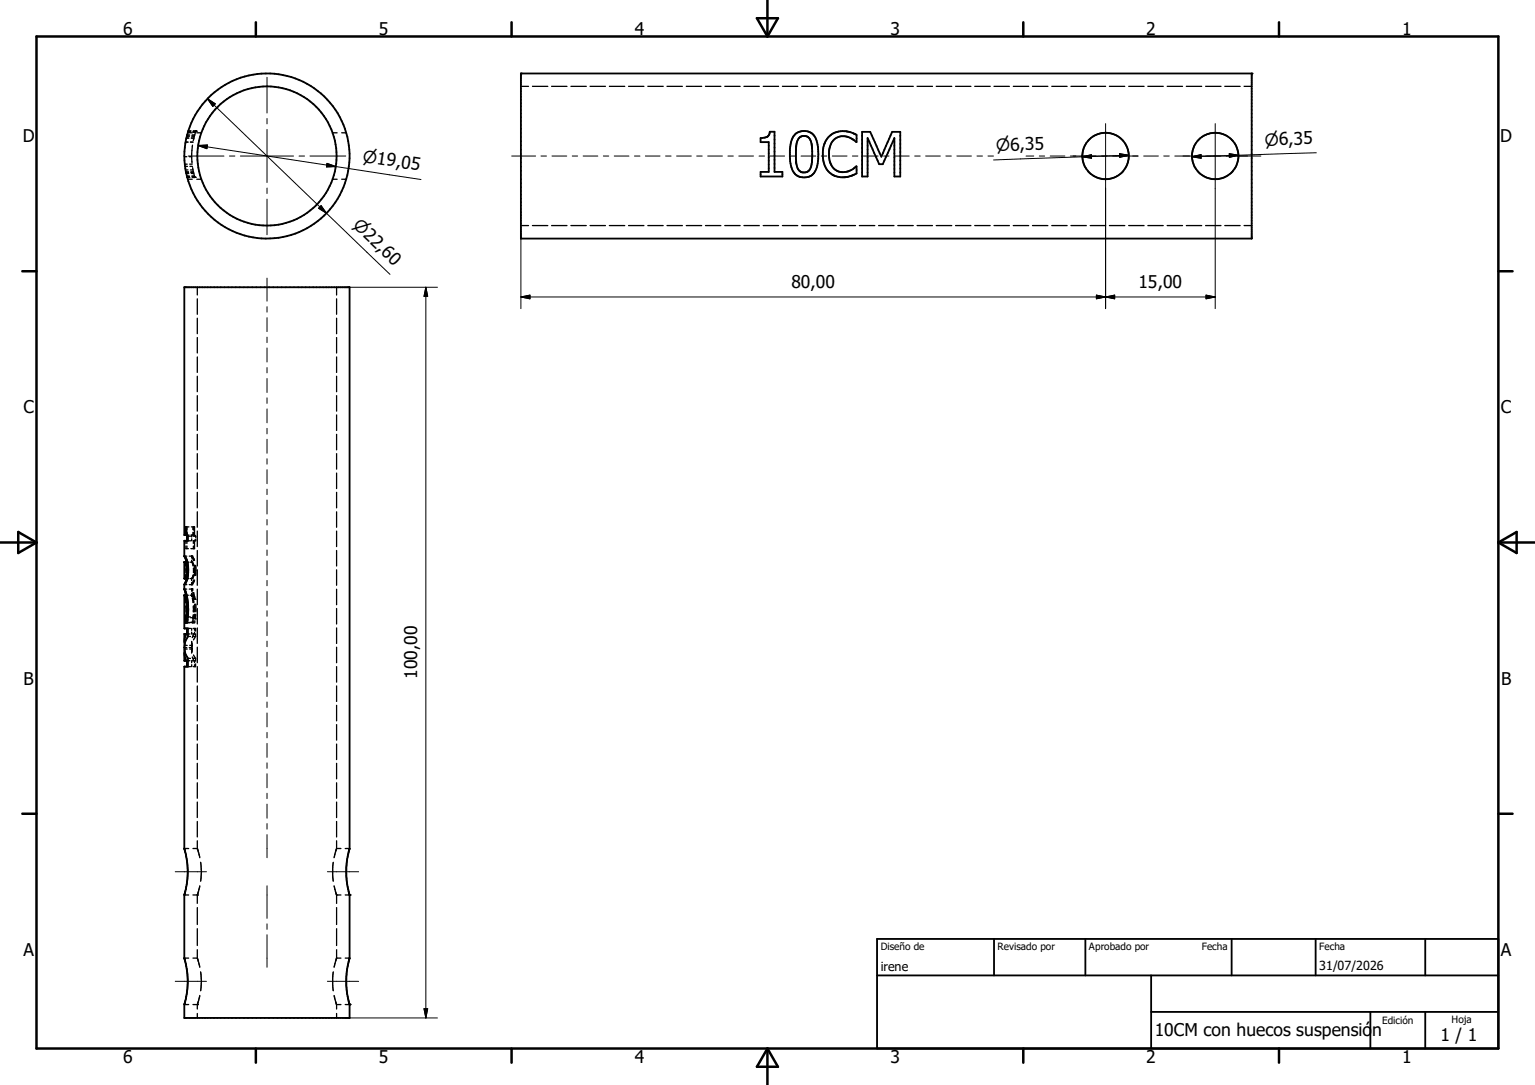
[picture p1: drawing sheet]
<svg xmlns="http://www.w3.org/2000/svg" width="297mm" height="210mm" viewBox="0 0 297 210" stroke-linecap="round" stroke-linejoin="round" font-family="sans-serif">
<g fill="none" stroke="#000" stroke-width=".25">
<path d="M100.8 16.7h1.5M103 16.7h3M106.7 16.7h3M110.5 16.7h2.9M114.2 16.7h2.9M117.9 16.7h3M121.6 16.7h3M125.4 16.7h2.9M129.1 16.7h2.9M132.8 16.7h3M136.5 16.7h3M140.2 16.7h3"/>
<path d="M143.9 16.7h3M147.7 16.7h3M151.4 16.7h3M155.1 16.7h3M158.8 16.7h3M162.6 16.7h2.9M166.3 16.7h3M170 16.7h3M173.7 16.7h3M177.4 16.7h3M181.2 16.7h3M184.9 16.7h3"/>
<path d="M188.6 16.7h3M192.3 16.7h3M196.1 16.7h2.9M199.8 16.7h2.9M203.5 16.7h3M207.2 16.7h3M211 16.7h2.9M214.7 16.7h2.9M218.4 16.7h3M222.1 16.7h3M225.8 16.7h3M229.5 16.7h3"/>
<path d="M233.3 16.7h3M237 16.7h3M240.7 16.7h1.5M35.7 30.3h.4M35.8 31.8h.4M35.8 32.2h.5M35.9 27.5h.5M35.9 32.9h.5M36 33.3h.4M36 33.4h.5M36 33.3h.5M36 26.7h.5"/>
<path d="M36 33.6h.5M36.1 26.3h.5M36.1 26.4h.5M36.1 34.1h.5M36.2 34.2h.5M36.2 26.1h.5M36.2 34.3h.5M36.3 25.7h.9M36.3 34.7h.9M36.3 25.6h.5M36.4 25.5h.5M36.4 25.3h.5"/>
<path d="M36.6 30.3h.5M36.7 31.8h.5M36.8 32.2h.4M36.9 27.5h.4M36.9 32.9h.4M36.9 33.3h.5M37 33.4h.4M37 33.3h.4M37 33.6h.5M37 26.7h.5M37.1 26.4h.5M37.1 26.3h.5"/>
<path d="M37.1 34.1h.5M37.2 34.2h.4M37.2 26.1h.5M37.2 34.3h.5M37.2 28.1l-.1 1.7 .1 1.8M37.3 32.5l.3 1.7M37.3 25.6h.5M37.4 25.5h.4M37.4 25.3l.5 .1M37.6 34.2h.1M37.7 34.3h.1M37.8 25.5l-.4 1.7"/>
<path d="M37.9 25.5h-.1M37.9 25.4h.1M38.1 25.7h.9M38.1 34.7h.9M64.4 25.7h.8M64.4 34.7h.8M66.1 25.7h.9M66.1 34.7h.9M38.2 55.6v1.5M38.2 57.8v3M65.1 55.6v1.5M65.1 57.8v3"/>
<path d="M100.8 43.7h1.5M103 43.7h3M106.7 43.7h3M110.5 43.7h2.9M114.2 43.7h2.9M117.9 43.7h3M121.6 43.7h3M125.4 43.7h2.9M129.1 43.7h2.9M132.8 43.7h3M136.5 43.7h3M140.2 43.7h3"/>
<path d="M143.9 43.7h3M147.7 43.7h3M151.4 43.7h3M155.1 43.7h3M158.8 43.7h3M162.6 43.7h2.9M166.3 43.7h3M170 43.7h3M173.7 43.7h3M177.4 43.7h3M181.2 43.7h3M184.9 43.7h3"/>
<path d="M188.6 43.7h3M192.3 43.7h3M196.1 43.7h2.9M199.8 43.7h2.9M203.5 43.7h3M207.2 43.7h3M211 43.7h2.9M214.7 43.7h2.9M218.4 43.7h3M222.1 43.7h3M225.8 43.7h3M229.5 43.7h3"/>
<path d="M233.3 43.7h3M237 43.7h3M240.7 43.7h1.5M38.2 61.6v3M38.2 65.3v3M38.2 69.1v3M38.2 72.8v3M38.2 76.6v3M65.1 61.6v3M65.1 65.3v3M65.1 69.1v3M65.1 72.8v3"/>
<path d="M65.1 76.6v3M38.2 80.3v3M38.2 84.1v3M38.2 87.8v3M38.2 91.6v3M38.2 95.3v3M38.2 99.1v3M65.1 80.3v3M65.1 84.1v3M65.1 87.8v3M65.1 91.6v3M65.1 95.3v3"/>
<path d="M65.1 99.1v3M35.7 108.8v.1M35.7 115.2h.1M35.7 115.3v.1M35.7 113.2h.4M35.7 107.6h.4M35.7 114h.4M35.7 111.9v.1M35.7 108.9h.1M35.7 111.9h.1M35.7 115.5h.1M35.8 115.8l.1 .8"/>
<path d="M35.8 109h.1M35.8 109l.1 .5M35.9 119.6v.3M35.9 119.6h.5M35.9 111.3l-.1 .5M35.9 109.5h.1M35.9 119v.6M36 102v.5M36 103.1v.5M36 104.7v.5M36 105.7v.5h.4M36 117.3v1.1"/>
<path d="M36 115.2l.1 .9M36 110v.8M36.1 102h.5M36.1 108.8l.1 .6M36.1 115.2h.3M36.1 119.4h.1M36.1 119.4v.4M36.2 111.5l-.1 .5M36.2 103.1v.5h.4M36.2 102v.5M36.2 104.7v.5M36.2 105.7v.5"/>
<path d="M36.2 117h.1M36.2 117v1.4M36.2 118.9l-.1 .5M36.2 109.9v1M36.3 112h.3M36.3 108.8h.3M36.3 119.4h.5M36.4 103.8h.5M36.4 104.7h.5M36.6 113.2h.5M36.6 107.6h.5M36.6 114h.5"/>
<path d="M36.8 115.2h.3M36.8 108.8h.3M36.9 119.6h.4M36.9 106.2h.6M37 102h.5v.6M37.1 113.2h.1M37.1 108.8h.1M37.1 114h.1M37.1 115.2h.1M37.1 103.6v.3M37.1 104.3v.4M37.1 107.6v.4"/>
<path d="M37.1 108.4v.4M37.1 112v.4M37.1 112.8v.4M37.1 114v.4M37.1 114.8v.4M37.1 115.2v.1M37.1 107.7l.4 .8M37.1 114.1l.1 .3M37.1 107.6h.1M37.1 112h-.3M37.1 108.8l.1 .1M37.1 115.2v.3"/>
<path d="M37.1 115.3l.1 .1M37.1 107.7h.1M37.1 114.1h.1M37.1 115.5h.1M37.2 107.7l.4 .8M37.2 111.9l-.1 .1M37.2 111.9h-.1M37.2 108.9h.1M37.2 114.2l.1 .2M37.2 111.9h.1M37.2 109l.2 .5M37.2 115.8l.2 .8"/>
<path d="M37.3 114.7h.1M37.3 115.7h.1M37.3 114.7l.3 1.3M37.3 109l.2 .5M37.3 115.7l.2 .9M37.3 102v.5M37.3 103.1v.5M37.3 119.4h.5M37.3 119.6v.3M37.4 116.6h.1M37.4 103.8h.5M37.4 111.3l-.2 .5"/>
<path d="M37.4 119l-.1 .6M37.4 102v.5M37.4 103.1v.5h-.4M37.4 104.7v.5M37.4 105.7v.5M37.4 117.3v1.1M37.4 110.8h.1M37.4 110v.8M37.4 114.7l.3 1.3M37.5 112.3h.1M37.5 112.3l-.4 .8M37.5 111.3l-.2 .5"/>
<path d="M37.5 111.3h.1M37.6 119l-.2 .8M37.6 103.3v.2M37.6 102v1.7M37.6 110v.8M37.6 117.3v1.1M37.6 112.4l-.5 .8M37.6 103.5l.3 .3M37.6 104.5v1.7M37.6 118.9v.9M37.6 109.5v1.9M37.6 116.9l.1 1.5"/>
<path d="M37.7 116h.1M37.8 119.8h.1M37.8 119.4v.4M37.8 109.4v2M37.9 103.8v.3M37.9 104.4v.3h-.5M37.9 116.9v.1M37.9 117v1.4M37.9 118.9l-.1 .5M38.2 102.8v3M38.2 106.6v3M38.2 110.3v3"/>
<path d="M38.2 114.1v2.9M38.2 117.8v3M65.1 102.8v3M65.1 106.6v3M65.1 110.3v3M65.1 114.1v2.9M65.1 117.8v3M35.7 125.4h.1M35.7 125.3h.1M35.7 125.3l.4 .1M35.7 124.7v.1M35.7 125.8v.1"/>
<path d="M35.7 124.9h.1M35.8 124.9h.4M35.8 124.9v.3M35.8 125.4v.2M35.8 125.6h.4M35.8 125.6l-.1 .1M35.8 120.5l.1 .1M35.8 120.5h.8M35.8 120.2h.1M35.8 120.2v.3M36.1 120.2l-.1 .4M36.2 120.6h.5"/>
<path d="M36.4 122.7h.4M36.4 127.9h.4M36.4 121.6h.5M36.4 123.2h.5M36.4 127.4h.5M36.4 129h.5M36.6 125.4h.5M36.7 124.9h.5M36.7 125.6h.5M36.8 120.5h.5M37.1 121.6v.4M37.1 122.4v.3"/>
<path d="M37.1 124.2v.4M37.1 124.9v.4M37.1 125.4v.3M37.1 126v.4M37.1 127.9v.4M37.1 128.7v.3M37.1 125.4l.1 .7M37.1 124.3v.3M37.1 124.6l.1 .3M37.1 122.7h.4l-.3 .7M37.2 124.6l-.1 .8M37.2 124.9v.3"/>
<path d="M37.2 125.4v.2M37.2 125.6l-.1 .7M37.2 127.2l.3 .7h-.4M37.3 120.2l-.1 .4M37.3 120.5v.1M37.4 121.6h.4v.6M37.4 123.2h.4M37.4 127.4h.4M37.4 120.1l-.1 .4M37.4 126.8l.4 .6M37.5 120.2v.4M37.6 127.9v.4"/>
<path d="M37.6 121.6v.4M37.6 122.4v.3M37.6 128.7v.3M37.7 120.2v.4h-.5M37.8 122.7v.5M37.8 127.4v.6M37.8 128.5v.5h-.4M37.8 123.2l-.4 .7M38.2 121.5v3M38.2 125.3v3M38.2 129v3M38.2 132.8v3"/>
<path d="M38.2 136.5v3M65.1 121.5v3M65.1 125.3v3M65.1 129v3M65.1 132.8v3M65.1 136.5v3M38.2 140.3v3M38.2 144v3M38.2 147.8v3M38.2 151.5v3M38.2 155.3v2.9M38.2 159v3"/>
<path d="M65.1 140.3v3M65.1 144v3M65.1 147.8v3M65.1 151.5v3M65.1 155.3v2.9M65.1 159v3M35.7 164.2h.8M35.7 173.2h.8M37.3 173.2h.9M38.2 173.2h.1M38.2 162.7v1.5h-.9M38.2 173.2v1.7"/>
<path d="M38.2 175.7v3.3M38.2 179.8v3.2M38.2 164.3l.5 1.7M38.2 173.1v.1M38.2 173.1h.1M38.7 171.5l-.5 1.6M38.8 166.9l.2 1.6-.2 2.1M64.5 166.9l-.1 1.2 .1 2.5M64.6 171.5l.5 1.7M65.1 173.2h.1M65.1 162.7v1.6l-.5 1.7M65.1 173.2v1.7"/>
<path d="M65.1 175.7v3.3M65.1 179.8v3.2M65.1 164.2h.9M65.1 173.2h.9M66.8 164.2h.8M66.8 173.2h.8M35.7 185.5h.8M35.7 194.4h.8M37.3 194.4h.9M38.2 194.4h.1M38.2 183.8v1.7h-.9M38.2 194.4v.9"/>
<path d="M38.2 196.2v.8M38.2 185.5l.5 1.7M38.7 192.7l-.5 1.7M38.8 188.1l.2 1.6-.2 2.1M64.5 188.1l-.1 1.2 .1 2.5M64.6 192.7l.5 1.7v.9M65.1 183.8v1.8l-.5 1.6M65.1 196.2v.8M65.1 185.5h.9M65.1 194.4h.9M66.8 185.5h.8M66.8 194.4h.8"/>
</g>
<g fill="none" stroke="#000" stroke-width=".36">
<path d="M100.8 14.2h141.4v32h-141.4zM147.2 26.7l.7-.1a1.11 1.11 0 0 0 1-1.1h1v7.8h1.5v.9h-4.2v-.9h1.5v-5.8h-1.5zM153.9 25.9a2.62 2.62 0 0 1 2.8-.3 2.62 2.62 0 0 1 1.5 2.4l.1 .9a6.3 6.3 0 0 1-1.1 5 2.64 2.64 0 0 1-2.8 .2 2.64 2.64 0 0 1-1.4-2.5 11.2 11.2 0 0 1 0-3.9 3.3 3.3 0 0 1 .9-1.8zM154.7 26.6a1.47 1.47 0 0 1 1.6-.1 1.47 1.47 0 0 1 .8 1.4l.1 2.6a2.91 2.91 0 0 1-1 2.8l-.9 .1a2.08 2.08 0 0 1-1.3-2.4l.1-2.8a2.59 2.59 0 0 1 .6-1.6zM160.6 26.3a4.5 4.5 0 0 1 4.8-.4l.3 .2v1.4a3.1 3.1 0 0 0-4.7 0l-.5 1.3-.1 1.4a2.8 2.8 0 0 0 3.3 3.1l1-.4 1-.7v1.4l-1.9 .7a4.4 4.4 0 0 1-2.3-.2 3.9 3.9 0 0 1-2.3-3.9 5.3 5.3 0 0 1 .4-2.5zM166.8 25.5h1.6l2.1 4.8 2.1-4.8h1.6v8.7h-1.1v-7.5l-2.3 5.1h-.7l-2.2-5.1v7.5h-1.1zM35.7 113.2v.9M35.7 115.2v6.4h.7a3.9 3.9 0 0 1-.6 2.6 3.5 3.5 0 0 0 .6 3.2v1.6h-.7v35.2l.4 2 .2 2.1-.1 2.6-.5 2.2M35.7 107.6v.1M35.7 112h.1M35.7 113.1v.1M35.7 114.1l.3 1.1"/>
<path d="M35.7 107.7l.4 1.1M35.7 112h.6M35.7 114.1h.1M35.7 114v.1M35.7 115.2h.4M35.7 114.1l.2 .4a13.3 13.3 0 0 1 .3 6.1l-.3-.1M35.7 108.8h.1M35.7 115.2v.1M35.7 107.7a3.2 3.2 0 0 1 .7 2.3v.7a3.7 3.7 0 0 1-.7 2.5M35.7 113.1h.1M35.7 108.8l.1 .1M35.7 115.3h.1"/>
<path d="M35.8 111.9h.1M35.8 115.3l.3 2.3-.2 2.9M35.8 108.9l.3 .6v1.3l-.1 .8-.3 .4M35.9 103.6v-1.6h.2l.1 1.6M36.1 112l-.4 1.1M36.2 103.6h-.5v-48h31.9v108.6M36.2 103.6v1.1M36.2 103.6l.2 .2v.9h-.7v2.9M36.3 108.8h-.6v3.2M35.7 126.3v1.6h.7M35.7 125.9v1l.3 1M35.9 120.5h.3"/>
<path d="M36 122.7l-.3 1v1M36.2 121.6v1.1M36.2 127.9v1.1M36.4 122.7h-.7v1.5M35.7 173.1v12.4M35.7 173.1h.1M67.6 164.3l-.3 1.3a15.3 15.3 0 0 0-.3 4.2l.2 1.5 .4 1.9v12.3l-.3 1.3a15.3 15.3 0 0 0-.3 4.2l.6 3.4M67.6 164.3h.1M35.7 194.4v2.6h31.9v-2.6M35.7 185.5l.4 2 .2 2-.1 2.6-.5 2.3M67.6 194.4h.1M169.7 188.8h120.2"/>
<path d="M169.7 181.7h120.2v21.3h-120.2zM192.3 181.7v7.1M210 181.7v7.1M222.7 195.9h67.2M222.7 188.8v14.2M238.3 181.7v7.1M254.6 181.7v7.1M265.2 195.9v7.1M275.8 181.7v7.1M275.8 195.9v7.1"/>
<circle cx="51.6" cy="30.2" r="16"/>
<circle cx="51.7" cy="30.2" r="13.5"/>
<circle cx="213.9" cy="30.2" r="4.5"/>
<circle cx="235.1" cy="30.2" r="4.5"/>
</g>
<g fill="#000">
<circle cx="100.8" cy="14.2" r=".18"/>
<circle cx="242.2" cy="14.2" r=".18"/>
<circle cx="35.7" cy="108.8" r=".18"/>
<circle cx="35.8" cy="108.9" r=".18"/>
<circle cx="35.8" cy="111.9" r=".18"/>
<circle cx="67.6" cy="173.2" r=".18"/>
<circle cx="67.6" cy="194.4" r=".18"/>
</g>
<g fill="none" stroke="#000" stroke-width=".48">
<path d="M7.1 7.1h282.8v195.9h-282.8zM49.5 4.3v2.8M99 4.3v2.8M146.5 3.5h4l-2 3.6zM148.5 0v7.1M198 4.3v2.8M247.5 4.3v2.8M4.3 52.5h2.8M289.9 52.5h2.8M0 105h7.1M3.5 103l3.6 2-3.6 2zM289.9 105h7.1"/>
<path d="M289.9 105l3.6-2v4zM4.3 157.5h2.8M289.9 157.5h2.8M49.5 203v2.7M99 203v2.7M148.5 203v7M148.5 203l2 3.5h-4zM198 203v2.7M247.5 203v2.7"/>
</g>
<g fill="none" stroke="#000" stroke-width=".19">
<path d="M40.1 19.1l23.1 22.2M40.1 19.1l1.6 1-.5 .5zM51.7 15v6.9M36.4 30.2h6.9M38.3 28.2l26.7 4M38.3 28.2l1.8-.1-.1 .7zM44.4 30.2h1M46.5 30.2h10.3M51.7 22.9v1.1M51.7 25v10.3M51.7 36.4v1.1M51.7 38.5v6.9"/>
<path d="M57.9 30.2h1M60 30.2h6.9M62.1 39.8l1.1 1.5-1.6-1zM63.3 31.6l1.7 .6-1.8 .1zM65 32.2l16.5 2.5M99 30.2h4.6M104.7 30.2h1M106.8 30.2h2.9M110.7 30.2h1.1M112.8 30.2h2.9M116.7 30.2h1.1M118.8 30.2h2.9"/>
<path d="M122.8 30.2h1M124.9 30.2h2.8M128.8 30.2h1M130.9 30.2h2.9M134.8 30.2h1.1M136.9 30.2h2.9M140.8 30.2h1.1M143 30.2h2.8M146.9 30.2h1M149 30.2h2.8M152.9 30.2h1.1M155 30.2h2.8"/>
<path d="M158.9 30.2h1.1M161 30.2h2.9M164.9 30.2h1.1M167.1 30.2h2.8M171 30.2h1M173.1 30.2h2.8M177 30.2h1.1M179.1 30.2h2.8M183 30.2h1.1M185.1 30.2h2.9M189 30.2h1.1M191.2 30.2h1"/>
<path d="M198.5 30.2h1.5M201.1 30.2h1M203.2 30.2h2.8M207.1 30.2h13.1M209.4 30.4l1.8-.5v.7zM209.4 30.4l-17.1 .6M213.9 23.9v35.8M216.6 29.7l1.8 .3-1.8 .5zM218.4 30l-9 .4M221.3 30.2h2.8M225.2 30.2h1M227.3 30.2h16.7"/>
<path d="M230.6 30.4l1.8-.5v.7zM235.1 23.9v35.8M237.9 29.7l1.7 .3-1.7 .5zM239.6 30l-9 .4M254.7 29.6l-15.1 .4M51.7 53.8v4.5M51.7 59.4v1M63.2 41.3l12.3 11.8M67.6 55.6h17M82.4 55.6v141.4M82.4 55.6l.4 1.8h-.8zM100.8 57.5h134.3"/>
<path d="M100.8 57.5l1.7-.4v.7zM100.8 46.2v13.5M212.1 57.1l3.6 .7v-.7l-3.6 .7zM233.4 57.1l1.7 .4-1.7 .3zM51.7 61.5v2.7M51.7 65.3v1M51.7 67.4v2.7M51.7 71.1v1.1M51.7 73.3v2.7M51.7 77v1.1M51.7 79.2v2.6M51.7 82.9v1.1"/>
<path d="M51.7 85v2.7M51.7 88.8v1M51.7 90.9v2.7M51.7 94.7v1M51.7 96.8v2.7M51.7 100.6v1M51.7 102.7v2.7M51.7 106.5v1M51.7 108.6v2.7M51.7 112.4v1M51.7 114.5v2.7M51.7 118.2v1.1"/>
<path d="M51.7 120.4v2.6M51.7 124.1v1.1M51.7 126.2v2.7M51.7 130v1.1M51.7 132.1v2.7M51.7 135.9v1M51.7 138v2.7M51.7 141.8v1M51.7 143.9v2.7M51.7 147.7v1M51.7 149.8v2.7M51.7 153.5v1.1"/>
<path d="M51.7 155.7v2.7M51.7 159.4v1.1M33.9 168.7h6.1M51.7 161.5v4.5M51.7 171.5v6.3M51.7 178.8v1.1M63.3 168.7h6.1M33.9 189.9h6.1M51.7 180.9v6.3M63.3 189.9h6.1M67.6 197h17M82 195.3h.8l-.4 1.7z"/>
</g>
<g fill="#000" stroke="#000" stroke-width=".19">
<path d="M38.3 28.2l1.8-.1-.1 .7zM40.1 19.1l1.6 1-.5 .5zM63.3 31.6l1.7 .6-1.8 .1zM209.4 30.4l1.8-.5v.7zM216.6 29.7l1.8 .3-1.8 .5zM230.6 30.4l1.8-.5v.7zM237.9 29.7l1.7 .3-1.7 .5zM62.1 39.8l1.1 1.5-1.6-1zM82.4 55.6l.4 1.8h-.8zM100.8 57.5l1.7-.4v.7zM212.1 57.1l1.8 .4-1.8 .3zM213.9 57.5l1.8-.4v.7z"/>
<path d="M233.4 57.1l1.7 .4-1.7 .3zM82 195.3h.8l-.4 1.7z"/>
</g>
<g font-size="3.4">
<text x="23.8" y="6.8">6</text>
<text x="73.3" y="6.8">5</text>
<text x="122.9" y="6.8">4</text>
<text x="172.3" y="6.8">3</text>
<text x="221.8" y="6.8">2</text>
<text x="271.3" y="6.8">1</text>
<text x="4.4" y="27.5">D</text>
<text x="290.3" y="27.5">D</text>
<text x="153.1" y="55.8">80,00</text>
<text x="220.3" y="55.8">15,00</text>
<text x="4.5" y="80">C</text>
<text x="290.4" y="80">C</text>
<text x="80.7" y="131.4" transform="rotate(-90 80.7 131.4)">100,00</text>
<text x="4.5" y="132.5">B</text>
<text x="290.4" y="132.5">B</text>
<text x="4.5" y="185">A</text>
<text x="290.4" y="185">A</text>
<text x="223.4" y="200.4">10CM con huecos suspensión</text>
<text x="278.7" y="201.5">1 / 1</text>
<text x="23.8" y="205.7">6</text>
<text x="73.3" y="205.7">5</text>
<text x="122.9" y="205.7">4</text>
<text x="172.3" y="205.7">3</text>
<text x="221.8" y="205.7">2</text>
<text x="271.3" y="205.7">1</text>
</g>
<g font-size="3.2">
<text x="192.7" y="29.2" transform="rotate(-2 192.7 29.2)">n6,35</text>
<text x="244.7" y="28.2" transform="rotate(-2 244.7 28.2)">n6,35</text>
<text x="70.1" y="31.3" transform="rotate(9 70.1 31.3)">n19,05</text>
<text x="68.2" y="43.7" transform="rotate(44 68.2 43.7)">n2 ,60</text>
</g>
<g font-size="2.4">
<text x="170.4" y="188">irene</text>
<text x="255.3" y="187.7">31/07/2026</text>
</g>
<g font-size="1.9">
<text x="170.4" y="184">Diseño de</text>
<text x="193" y="183.9">Revisado por</text>
<text x="210.7" y="183.9">Aprobado por</text>
<text x="232.5" y="183.9">Fecha</text>
<text x="255.3" y="183.9">Fecha</text>
<text x="280.8" y="198">Hoja</text>
<text x="267.4" y="198.2">Edición</text>
</g>
</svg>
